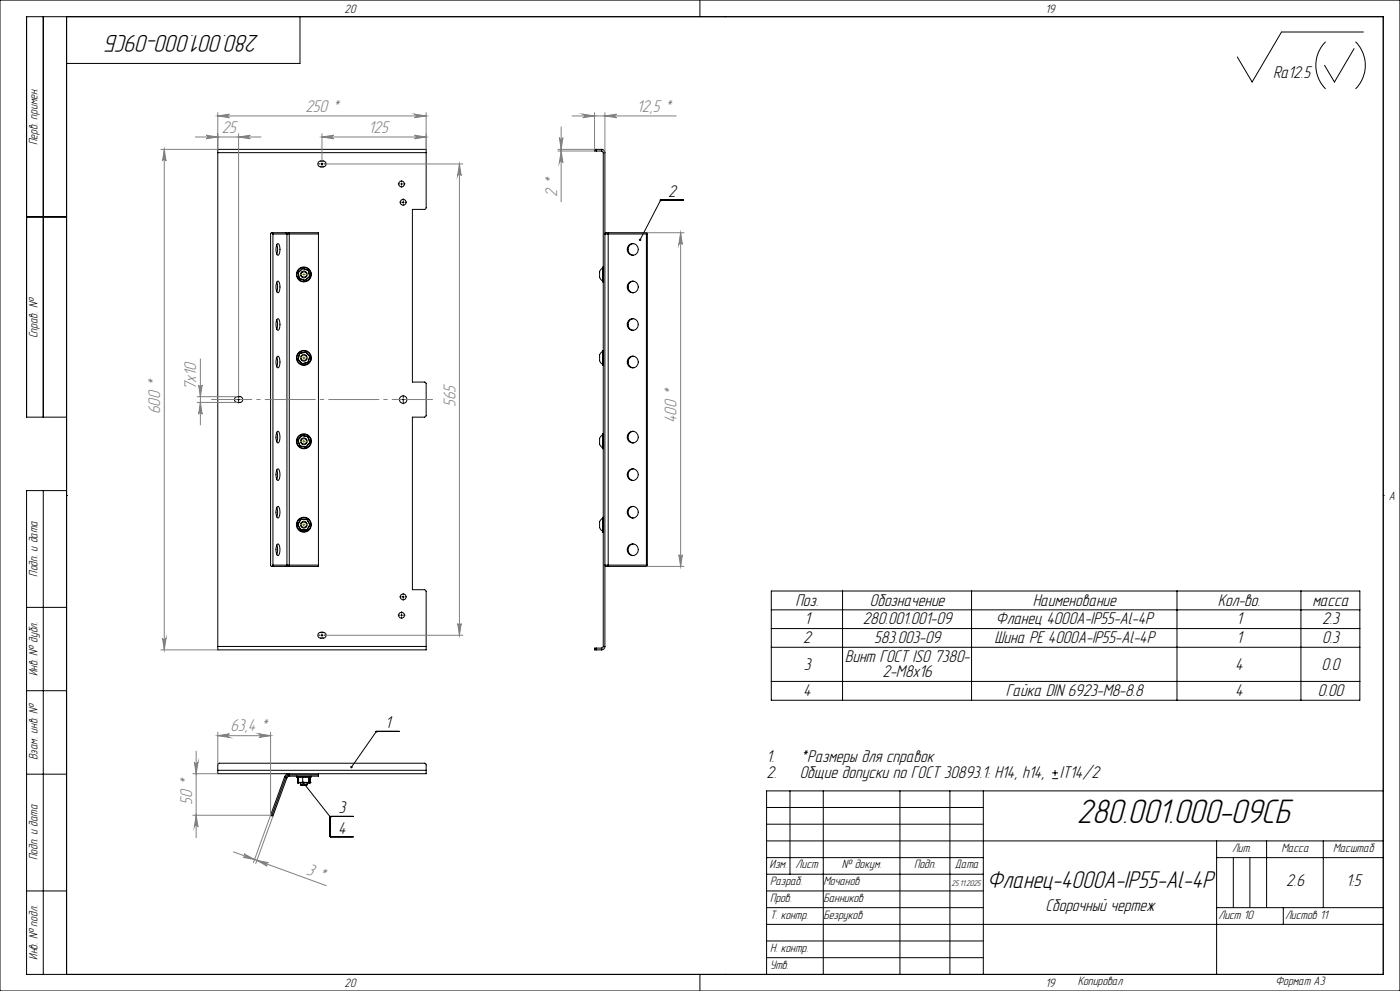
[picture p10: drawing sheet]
<svg xmlns="http://www.w3.org/2000/svg" width="420mm" height="297mm" viewBox="0 0 420 297" stroke-linecap="round" stroke-linejoin="round" font-family="sans-serif">
<g fill="none" stroke="#000" stroke-width=".3">
<path d="M0 0h420v297h-420zM13 5v120M20 5v287M90 5v14h-70M210 0v5M217.5 5h.1M397.7 12.5a10 10 0 0 0 0 14.1M406.2 14.6l-5.9 10-2.9-5M406.6 12.5a10 10 0 0 1 0 14.1M409 9.6h-24.5l-8.9 15-4.4-7.5M65.3 45.8v-1h62.5v1M65.3 45.8h62.5"/>
<path d="M65.3 45.8v147.9M95.6 48.5l1.4-.2a.88 .88 0 0 1 .8 .8 .88 .88 0 0 1-.8 .9 1.33 1.33 0 0 1-1.5-.4l-.1-.6zM96.3 49.1h.5M96.6 48.9v.5M120.2 55.1h.5M120.5 54.9v.5M127.8 45.8v16.6l-.4 .4h-3.7v51.7h3.7l.4 .5v9.7l-.4 .3h-3.7v51.7h3.7l.4 .4v16.6M178.9 44.8h-.5v.5h.5M178.9 44.8h1.6M178.9 44.8v.5M178.9 45.3h1.6M180.5 44.8a.96 .96 0 0 1 1 1"/>
<path d="M180.5 45.3l.5 .5M180.5 44.8v.5M181 45.8h.5M181 45.8v147.9M181.5 45.8v147.9M198.1 60h7M8 65h12M81.5 69.7l-.3 .4v99.3l.3 .4M81.5 69.7l.4 .4M81.5 69.7h4.2M81.9 70.1v99.3M81.9 70.1h4.2"/>
<path d="M83 73.3v.1a4.1 4.1 0 0 1 0 2.8M83.1 73.2l.2-.1a1.26 1.26 0 0 1 .7 1.7 1.26 1.26 0 0 1-.7 1.6 3.4 3.4 0 0 1-.2-3.2zM85.7 69.7l.4 .4M85.7 69.7h1.1M86.1 70.1h.7M86.1 70.1v99.3M86.8 69.7v.4M86.8 69.7h8.7v.4M86.8 70.1h8.7M86.8 70.1v99.3M95.5 70.1v99.3M120.7 60.6h.5"/>
<path d="M121 60.4v.5M182.5 70.1h11.4M182.5 70.1v99.3M182.6 69.7l-.1 .4M182.6 69.7l-.9 .1-.2 .3h1M182.6 69.7h11.5M190 73a1.76 1.76 0 0 0-1.5 1.8 1.76 1.76 0 0 0 1.5 1.7M193.9 70.1v99.3M194.1 69.7l-.2 .4M194.1 69.7v100.1M198.1 60.2h.1M198.1 60.2l-6.1 11.7"/>
<path d="M83 84.6a4.1 4.1 0 0 1 0 2.8M83 95.8v.1a4.1 4.1 0 0 1 0 2.8M83.1 95.7l.2-.1a1.26 1.26 0 0 1 .7 1.7 1.26 1.26 0 0 1-.7 1.7 3.4 3.4 0 0 1-.2-3.3zM83.1 84.4l.2-.1a1.26 1.26 0 0 1 .7 1.7 1.26 1.26 0 0 1-.7 1.7 3.4 3.4 0 0 1-.2-3.3zM89.4 81.7l.3 1.8M89.4 81.7h.1M89.5 81.7l.3 1.7M89.7 83.5l1.8 .6M89.8 83.4l-.1 .1M89.8 83.4l1.7 .6M90.8 80.5l-1.3 1.2M90.8 80.5l1.7 .6"/>
<path d="M90.8 80.4v.1M90.8 80.4l1.8 .6M90.8 80.4l-1.4 1.3M91.5 84v.1M92.5 81.1l.4 1.7M92.6 81l-.1 .1M92.6 81l.4 1.9M92.9 82.8l.1 .1M92.9 82.8l-1.4 1.2M93 82.9l-1.5 1.2M180.8 80.3a2.57 2.57 0 0 0 0 4M181 80v4.5"/>
<path d="M190 84.3a1.74 1.74 0 0 0-1.5 1.7 1.74 1.74 0 0 0 1.5 1.7M190 95.5a1.76 1.76 0 0 0-1.5 1.7 1.76 1.76 0 0 0 1.5 1.8M70.4 119.3a1.33 1.33 0 0 1 1.4-.5 1.33 1.33 0 0 1 1 1.1 .79 .79 0 0 1-.8 .7l-1.3-.2-.4-.5zM71.3 119.8h.5M71.6 119.5v.5M83 107.1a4.1 4.1 0 0 1 0 2.8M83.3 106.8a1.35 1.35 0 0 1 .7 1.7 1.26 1.26 0 0 1-.7 1.7 3.4 3.4 0 0 1 0-3.4zM89.3 107.7l1.3 1.3M89.4 107.6l-.1 .1M89.4 107.6l1.2 1.4M89.9 105.9h.1M89.9 105.9l-.6 1.8"/>
<path d="M90 105.9l-.6 1.7M90.6 109h.1M91.7 105.5l-1.7 .4M91.7 105.5l1.2 1.4M91.7 105.5l-1.8 .4M91.7 105.5h.1M91.7 105.5l1.3 1.4M92.4 108.6v.1M92.4 108.6l-1.8 .4M92.4 108.7l-1.8 .3M92.9 106.9h.1M92.9 106.9l-.5 1.7"/>
<path d="M93 106.9l-.6 1.8M120.7 119.8h.5M121 119.5v.5M180.8 105.2l-.1 .1a2.58 2.58 0 0 0 .1 4M181 105v4.5M190 106.7a1.76 1.76 0 0 0-1.5 1.8 1.76 1.76 0 0 0 1.5 1.7M20 125h-12v-120h407v287h-407v-145h12M83 129.6a4.1 4.1 0 0 1 0 2.8M83.1 129.4l.2-.1a1.35 1.35 0 0 1 .7 1.7 1.33 1.33 0 0 1-.7 1.7 3.4 3.4 0 0 1-.2-3.3zM89.3 131.9l.7 1.8M89.3 131.9h.1M89.4 131.9l.6 1.7"/>
<path d="M90 133.7l1.8 .3M90 133.6v.1M90 133.6l1.8 .3M90.5 130.5l-1.2 1.4M90.5 130.5l.1 .1M90.5 130.5l1.9 .3M90.6 130.6l-1.2 1.3M90.6 130.6l1.7 .3M91.8 133.9v.1M92.3 130.9l.6 1.7M92.4 130.8l-.1 .1M92.4 130.8l.6 1.8"/>
<path d="M92.9 132.6l-1.1 1.3M92.9 132.6h.1M93 132.6l-1.2 1.4M180.8 130.2a2.6 2.6 0 0 0 0 4.1M181 130v4.5M190 129.3a1.76 1.76 0 0 0-1.5 1.7 1.76 1.76 0 0 0 1.5 1.7M13 147v145M20 148.5h.1M83 152.1a4 4 0 0 1 0 2.8M83 140.8v.1a4 4 0 0 1 0 2.8M83.1 151.9l.2-.1a1.33 1.33 0 0 1 .7 1.7 1.35 1.35 0 0 1-.7 1.7 3.5 3.5 0 0 1-.2-3.3zM83.1 140.7l.2-.2a1.33 1.33 0 0 1 .7 1.7 1.35 1.35 0 0 1-.7 1.8 3.4 3.4 0 0 1-.2-3.3z"/>
<path d="M89.3 157.2h.1M89.3 157.2l.9 1.7M89.4 157.2l.8 1.6M90.2 158.9h1.9M90.2 155.6l.1 .1M90.2 155.6h1.9M90.2 158.8h1.8M90.2 158.8v.1M90.2 155.6l-.9 1.6M90.3 155.7h1.8M90.3 155.7l-.9 1.5M92 158.8l.1 .1"/>
<path d="M92.1 155.7l.9 1.6M92.1 155.6v.1M92.1 155.6l.9 1.7M93 157.3l-1 1.5M93 157.3h.1M93 157.3l-.9 1.6M180.8 155.3l-.1 .1a2.59 2.59 0 0 0 .1 3.9M181 155v4.5M190 151.8a1.76 1.76 0 0 0-1.5 1.7 1.76 1.76 0 0 0 1.5 1.8M190 140.5a1.76 1.76 0 0 0-1.5 1.8 1.76 1.76 0 0 0 1.5 1.7M415 148.5h.1M81.5 169.8h4.2"/>
<path d="M81.9 169.4l-.4 .4M81.9 169.4h4.2M83 163.3v.1a4.1 4.1 0 0 1 0 2.8M83.3 163.1a1.26 1.26 0 0 1 .7 1.6 1.35 1.35 0 0 1-.7 1.8 3.4 3.4 0 0 1 0-3.4zM85.7 169.8h1.1M86.1 169.4l-.4 .4M86.1 169.4h.7M86.8 169.4v.4M86.8 169.4h8.7M95.5 169.4v.4h-8.7M120.7 178.9h.5M121 178.6v.5"/>
<path d="M182.5 169.4l.1 .4M182.5 169.4h-1l.3 .4h.8M182.5 169.4h11.4M182.6 169.8h11.5M190 163a1.76 1.76 0 0 0-1.5 1.8 1.76 1.76 0 0 0 1.5 1.7M193.9 169.4l.2 .4M231.4 177.1h176.6v32.8h-176.6zM252.8 177.1v32.8M291.5 177.1v32.8M353.1 177.1v32.8M390.3 177.1v32.8M8 182h12"/>
<path d="M65.3 193.7v1.1h62.5v-1.1M65.3 193.7h62.5M95.6 189.7l1.4-.2a.86 .86 0 0 1 .8 .9 .86 .86 0 0 1-.8 .8h-.8a.86 .86 0 0 1-.8-.5 .86 .86 0 0 1 .2-1zM96.3 190.4h.5M96.6 190.1v.5M120.2 184.4h.5M120.5 184.1v.5M178.9 194.2h-.5v.6h.5M178.9 194.8h1.6M178.9 194.2v.6M178.9 194.2h1.6M180.5 194.2v.6"/>
<path d="M181 193.7l-.5 .5M181 193.7h.5M181.5 193.7a1.02 1.02 0 0 1-1 1.1M231.4 182.8h176.6M231.4 188.4h176.6M231.4 194h176.6M8 207h12M112.8 219.4h.1M112.8 219.2h7M112.8 219.4l-7.4 10.5M231.4 204.2h176.6M8 232h12"/>
<path d="M65.3 230.9v-1.7l.5-.5h61.6l.4 .5v1.7M65.3 230.9v1h62.5v-1M65.3 230.9h62.5M85.4 232.9l.3 .1M85.4 232.9l-4.2 11.4 .3 .2M85.7 233l.4 .1M85.7 233l-4.2 11.5M86.1 233.1l-4.2 11.5-.4-.1M86.8 232.2v-.2a1.11 1.11 0 0 0-1.4 .9M86.8 232.2l-.7 .2-.4 .6M86.8 232.2v.4M86.8 232.6l-.7 .5"/>
<path d="M86.8 232.2h8.7M88.9 232.8l.2 .1h4.1l.2-.1M88.9 232.8h4.5M89.1 232.6l-.2 .2M89.3 232.9v1.6M89.3 234.5l3.7 .1M89.3 234.5h3.7M89.3 234.5h.1M89.3 234.5l.1 .1M89.4 232.9l.1 1.7M90.2 235.2h1.9M90.2 235.2l.1 .2h1.7l.1-.2"/>
<path d="M90.2 234.6v.6M90.8 232.9v1.7M91 234.6l8.1 10.3M92.1 234.6v.6M92.6 232.9l-.1 1.7M92.9 234.6h.1M93 232.9l-.1 1.7M93 232.9v1.6M93 234.5h.1M93 234.5l-.1 .1M93.2 232.6l.2 .2M95.5 231.9v.3"/>
<path d="M95.5 232.2v.4h-8.7M237 237v25M247 237v55M270 237v55M285 237v55M295 237v55M315.7 233.4h1.7M315.7 231.6h1.7M316.5 230.8v1.7M415 237h-185v55M99.1 244.9h.1M106 244.7h-6.9v6.1h6.9"/>
<path d="M230 242h65M230 247h65M230 252h185M230 257h65M365 252v40M365 257h50M370 257v15M375 257v15M380 252v20M397 252v20M8 267h12M230 267h65"/>
<path d="M230 272h65M230 277h185M230 262h65M365 272h50M385 272v5M210 292v5M217.5 292h.1M230 282h65M230 287h65"/>
<circle cx="120.5" cy="55.1" r=".87"/>
<circle cx="121" cy="60.6" r=".88"/>
<circle cx="189.8" cy="74.7" r="1.7"/>
<circle cx="91.1" cy="82.3" r="2.25"/>
<circle cx="91.2" cy="82.3" r=".99"/>
<circle cx="91.2" cy="82.3" r="2.09"/>
<circle cx="91.2" cy="82.3" r=".82"/>
<circle cx="189.8" cy="97.2" r="1.7"/>
<circle cx="189.8" cy="86" r="1.7"/>
<circle cx="91.1" cy="107.3" r="1"/>
<circle cx="91.2" cy="107.3" r="2.24"/>
<circle cx="91.2" cy="107.3" r=".82"/>
<circle cx="91.2" cy="107.3" r="2.08"/>
<circle cx="121" cy="119.8" r="1.13"/>
<circle cx="189.8" cy="108.5" r="1.7"/>
<circle cx="91.2" cy="132.3" r=".99"/>
<circle cx="91.2" cy="132.3" r="2.25"/>
<circle cx="91.2" cy="132.2" r=".83"/>
<circle cx="91.2" cy="132.2" r="2.08"/>
<circle cx="189.8" cy="131" r="1.69"/>
<circle cx="91.2" cy="157.3" r="2.08"/>
<circle cx="91.2" cy="157.3" r="2.24"/>
<circle cx="91.2" cy="157.2" r=".83"/>
<circle cx="91.2" cy="157.3" r="1"/>
<circle cx="189.8" cy="153.5" r="1.69"/>
<circle cx="189.8" cy="142.2" r="1.69"/>
<circle cx="121" cy="178.9" r=".88"/>
<circle cx="189.8" cy="164.7" r="1.69"/>
<circle cx="120.5" cy="184.4" r=".87"/>
</g>
<g fill="none" stroke="#808080" stroke-width=".3">
<path d="M65.3 34.7l3.5-.5a.53 .53 0 0 0-.5 .5 .53 .53 0 0 0 .5 .6zM65.3 33.8v10.9M65.3 34.7h62.5M124.4 34.2l3.4 .5-3.4 .6a.53 .53 0 0 0 .5-.6 .53 .53 0 0 0-.5-.5zM127.8 33.8v10.9M168.3 38v22.5M171.6 34.7h31.2M174.8 34.2l3.6 .5-3.6 .6a.53 .53 0 0 0 .6-.6 .53 .53 0 0 0-.6-.5zM178.4 33.8v10.9M181.5 34.7l3.5-.5a.53 .53 0 0 0-.5 .5 .53 .53 0 0 0 .5 .6zM181.5 33.8v12M48.3 44.8h17"/>
<path d="M49.3 44.8l.5 3.5a.53 .53 0 0 0-.5-.5 .53 .53 0 0 0-.5 .5zM49.3 44.8v150M58.6 41.1h19.7M61.8 40.5l3.5 .6-3.5 .5a.53 .53 0 0 0 .5-.5 .53 .53 0 0 0-.5-.6zM71.6 41.1l3.5-.6a.53 .53 0 0 0-.5 .6 .53 .53 0 0 0 .5 .5zM71.6 40.1v78.5M96.6 41.1l3.5-.6a.53 .53 0 0 0-.5 .6 .53 .53 0 0 0 .5 .5zM96.6 40.1v7.9M96.6 41.1h31.2M97.7 49.1h41.2M124.4 40.5l3.4 .6-3.4 .5a.53 .53 0 0 0 .5-.5 .53 .53 0 0 0-.5-.6zM137.8 49.1l.6 3.5a.53 .53 0 0 0-.6-.5 .53 .53 0 0 0-.5 .5z"/>
<path d="M137.8 49.1v141.3M167.4 44.8h10.9M167.4 45.3h10.9M167.8 41.2a.53 .53 0 0 0 .5 .6 .53 .53 0 0 0 .6-.6l-.6 3.6zM168.3 45.3l.6 3.5a.53 .53 0 0 0-.6-.6 .53 .53 0 0 0-.5 .6zM194.1 69.7h11.1M204.2 69.7l.5 3.6a.53 .53 0 0 0-.5-.6 .53 .53 0 0 0-.5 .6zM204.2 69.7v100.1M59.1 118.9h12.1M59.6 115.4a.53 .53 0 0 0 .5 .5 .53 .53 0 0 0 .5-.5l-.5 3.5zM60.1 107.6v19.7M59.1 120.6h12.1"/>
<path d="M60.1 120.6l.5 3.5a.53 .53 0 0 0-.5-.5 .53 .53 0 0 0-.5 .5zM194.1 169.8h11.1M203.7 166.3a.53 .53 0 0 0 .5 .5 .53 .53 0 0 0 .5-.5l-.5 3.5zM48.3 194.8h17M48.8 191.2a.53 .53 0 0 0 .5 .6 .53 .53 0 0 0 .5-.6l-.5 3.6zM97.7 190.4h41.2M137.3 186.9a.53 .53 0 0 0 .5 .5 .53 .53 0 0 0 .6-.5l-.6 3.5zM65.3 219.5v9.7M77.7 219.9l3.5 .6-3.5 .5a.55 .55 0 0 0 .5-.5 .55 .55 0 0 0-.5-.6zM81.2 219.5v24.8M57.9 231.9h7.4M58.3 228.4a.55 .55 0 0 0 .6 .5 .55 .55 0 0 0 .5-.5l-.6 3.5z"/>
<path d="M58.8 225.1v26M65.3 220.5l3.5-.6a.55 .55 0 0 0-.5 .6 .55 .55 0 0 0 .5 .5zM65.3 220.5h15.9M57.9 244.3h23.3M58.8 244.3l.6 3.5a.55 .55 0 0 0-.5-.5 .55 .55 0 0 0-.6 .5zM70 255.3l27.9 10.1M73.2 255.9l3.2 1.7-3.5-.7a.54 .54 0 0 0 .7-.3 .54 .54 0 0 0-.4-.7zM77 257.8l3.5 .7a.55 .55 0 0 0-.6 .4 .55 .55 0 0 0 .3 .7zM81.2 244.3l-5.2 14.2M81.9 244.6l-5.2 14.2"/>
</g>
<g fill="none" stroke="#000" stroke-width=".3" stroke-dasharray="15.2 1.3 1.3 1.3" stroke-linecap="butt">
<path d="M96.1 49.1h-.6M96.6 48.6v-.6M96.6 49.6v.6M97.1 49.1h.6M120 55.1h-.6M120.5 54.6v-.6M120.5 55.6v.6M121 55.1h.6M120.5 60.6h-.6M121 60.1v-.6M121 61.1v.6M121.5 60.6h.6"/>
<path d="M71.1 119.7h-.6M71.6 119.2v-.6M72.1 119.7h.6M120.5 119.7h-.9M121 119.2v-.8M121.5 119.7h.9M71.6 120.2v.7M121 120.2v.9M120.5 178.9h-.6M121 178.4v-.7M121 179.4v.6M121.5 178.9h.6"/>
<path d="M96.1 190.4h-.6M96.6 189.9v-.7M96.6 190.9v.6M97.1 190.4h.6M120 184.4h-.6M120.5 183.9v-.7M120.5 184.9v.6M121 184.4h.6"/>
</g>
<g fill="none" stroke="#808000" stroke-width=".3" stroke-dasharray="15.2 1.3 1.3 1.3" stroke-linecap="butt">
<path d="M90.7 82.2h-.8M91.2 81.7v-.7M91.2 82.7v.8M91.7 82.2h.7M90.7 107.2h-.8M91.2 106.7v-.7M91.2 107.7v.8M91.7 107.2h.7M90.7 132.2h-.8M91.2 131.7v-.7M91.2 132.7v.8M91.7 132.2h.7"/>
<path d="M90.7 157.2h-.8M91.2 156.7v-.7M91.2 157.7v.8M91.7 157.2h.7"/>
</g>
<path d="M63.4 119.7h66.5" fill="none" stroke="#808080" stroke-width=".3" stroke-dasharray="15.2 1.3 1.3 1.3" stroke-dashoffset="2.9" stroke-linecap="butt"/>
<path d="M90.9 82.3h.5M91.2 82v.5M90.9 107.2h.5M91.2 107v.5M90.9 132.3h.5M91.2 132v.5M90.9 157.3h.5M91.2 157v.5" fill="none" stroke="#808000" stroke-width=".3"/>
<path d="M90.8 234.3a.38 .38 0 0 0 .2 .6 .38 .38 0 0 0 .4-.5 .38 .38 0 0 0-.6-.2l.2 .4zM105.2 229.6l-.1 .3 .1 .3 .2-.3-.2 .3a.36 .36 0 0 0 .6-.3 .36 .36 0 0 0-.6-.3zM191.8 71.6l-.1 .3 .2 .3 .1-.3-.1 .3a.35 .35 0 0 0 .5-.4 .35 .35 0 0 0-.6-.2z" fill="#000"/>
<g fill="#808080">
<path d="M77.7 219.9l3.5 .6-3.5 .5a.55 .55 0 0 0 .5-.5 .55 .55 0 0 0-.5-.6zM65.3 220.5l3.5-.6a.55 .55 0 0 0-.5 .6 .55 .55 0 0 0 .5 .5z"/>
<path d="M174.8 34.2l3.6 .5-3.6 .6a.53 .53 0 0 0 .6-.6 .53 .53 0 0 0-.6-.5zM181.5 34.7l3.5-.5a.53 .53 0 0 0-.5 .5 .53 .53 0 0 0 .5 .6z"/>
<path d="M96.6 41.1l3.5-.6a.53 .53 0 0 0-.5 .6 .53 .53 0 0 0 .5 .5zM124.4 40.5l3.4 .6-3.4 .5a.53 .53 0 0 0 .5-.5 .53 .53 0 0 0-.5-.6z"/>
<path d="M60.1 120.6l.5 3.5a.53 .53 0 0 0-.5-.5 .53 .53 0 0 0-.5 .5zM59.6 115.4a.53 .53 0 0 0 .5 .5 .53 .53 0 0 0 .5-.5l-.5 3.5zM58.8 244.3l.6 3.5a.55 .55 0 0 0-.5-.5 .55 .55 0 0 0-.6 .5zM58.3 228.4a.55 .55 0 0 0 .6 .5 .55 .55 0 0 0 .5-.5l-.6 3.5zM167.8 41.2a.53 .53 0 0 0 .5 .6 .53 .53 0 0 0 .6-.6l-.6 3.6zM168.3 45.3l.6 3.5a.53 .53 0 0 0-.6-.6 .53 .53 0 0 0-.5 .6z"/>
<path d="M49.3 44.8l.5 3.5a.53 .53 0 0 0-.5-.5 .53 .53 0 0 0-.5 .5zM48.8 191.2a.53 .53 0 0 0 .5 .6 .53 .53 0 0 0 .5-.6l-.5 3.6zM137.8 49.1l.6 3.5a.53 .53 0 0 0-.6-.5 .53 .53 0 0 0-.5 .5zM137.3 186.9a.53 .53 0 0 0 .5 .5 .53 .53 0 0 0 .6-.5l-.6 3.5zM204.2 69.7l.5 3.6a.53 .53 0 0 0-.5-.6 .53 .53 0 0 0-.5 .6zM203.7 166.3a.53 .53 0 0 0 .5 .5 .53 .53 0 0 0 .5-.5l-.5 3.5z"/>
<path d="M73.2 255.9l3.2 1.7-3.5-.7a.54 .54 0 0 0 .7-.3 .54 .54 0 0 0-.4-.7zM77 257.8l3.5 .7a.55 .55 0 0 0-.6 .4 .55 .55 0 0 0 .3 .7z"/>
<path d="M65.3 34.7l3.5-.5a.53 .53 0 0 0-.5 .5 .53 .53 0 0 0 .5 .6zM124.4 34.2l3.4 .5-3.4 .6a.53 .53 0 0 0 .5-.6 .53 .53 0 0 0-.5-.5zM61.8 40.5l3.5 .6-3.5 .5a.53 .53 0 0 0 .5-.5 .53 .53 0 0 0-.5-.6zM71.6 41.1l3.5-.6a.53 .53 0 0 0-.5 .6 .53 .53 0 0 0 .5 .5z"/>
</g>
<text font-size="10.5" x="323.1" y="246.7">280.001.000-09СБ</text>
<g font-size="7.5">
<text x="77.8" y="10.4" transform="rotate(-180 77.8 10.4)">280.001.000-09СБ</text>
<text x="296.2" y="266.1">Фланец-4000А-IP55-Al-4P</text>
</g>
<g font-size="5.3">
<text x="381.9" y="23.3">Ra12.5</text>
<text x="200.5" y="59">2</text>
<text x="238.6" y="181.5">Поз.</text>
<text x="261" y="181.5">Обозначение</text>
<text x="309.8" y="181.5">Наименование</text>
<text x="365.3" y="181.5">Кол-во.</text>
<text x="393.7" y="181.5">масса</text>
<text x="241.4" y="187.1">1</text>
<text x="258.9" y="187.1">280.001.001-09</text>
<text x="298.8" y="187.1">Фланец 4000А-IP55-Al-4P</text>
<text x="371" y="187.1">1</text>
<text x="396.6" y="187.1">2.3</text>
<text x="241" y="192.7">2</text>
<text x="262.3" y="192.7">583.003-09</text>
<text x="298.3" y="192.7">Шина PE 4000А-IP55-Al-4P</text>
<text x="371" y="192.7">1</text>
<text x="396.6" y="192.7">0.3</text>
<text x="241.1" y="200.7">3</text>
<text x="253.5" y="198.4">Винт ГОСТ ISO 7380-</text>
<text x="264.8" y="203">2-М8х16</text>
<text x="370.6" y="200.7">4</text>
<text x="396.5" y="200.7">0.0</text>
<text x="241" y="208.6">4</text>
<text x="301.8" y="208.6">Гайка DIN 6923-M8-8.8</text>
<text x="370.6" y="208.6">4</text>
<text x="395.4" y="208.6">0.00</text>
<text x="115.6" y="218.2">1</text>
<text x="229.9" y="228.5">1.</text>
<text x="229.9" y="233.1">2.</text>
<text x="239.9" y="233.1">Общие допуски по ГОСТ 30893.1: H14, h14,</text>
<text x="239.9" y="228.5">*Размеры для справок</text>
<text x="318" y="233.1">IT14/2</text>
<text x="101.6" y="243.8">3</text>
<text x="101.5" y="249.9">4</text>
<text x="385.8" y="265.6">2.6</text>
<text x="403.9" y="265.6">1:5</text>
<text x="313.6" y="272.9">Сборочный чертеж</text>
</g>
<g font-size="5.3" fill="#808080">
<text x="91.6" y="33.5">250 *</text>
<text x="191.1" y="33.5">12,5 *</text>
<text x="66.5" y="39.8">25</text>
<text x="110.6" y="39.8">125</text>
<text x="167.1" y="59.1" transform="rotate(-90 167.1 59.1)">2 *</text>
<text x="58.9" y="116.9" transform="rotate(-90 58.9 116.9)">7х10</text>
<text x="48.1" y="124.1" transform="rotate(-90 48.1 124.1)">600 *</text>
<text x="136.6" y="122" transform="rotate(-90 136.6 122)">565</text>
<text x="203" y="126.9" transform="rotate(-90 203 126.9)">400 *</text>
<text x="69.1" y="219.2">63,4 *</text>
<text x="57.6" y="241.3" transform="rotate(-90 57.6 241.3)">50 *</text>
<text x="91.7" y="261.8" transform="rotate(20 91.7 261.8)">3 *</text>
</g>
<g font-size="3.8">
<text x="103.4" y="3.8">20</text>
<text x="313.7" y="3.8">19</text>
<text x="11.3" y="43.5" transform="rotate(-90 11.3 43.5)">Перв. примен.</text>
<text x="11.3" y="101.4" transform="rotate(-90 11.3 101.4)">Справ. №</text>
<text x="416.6" y="149.8">A</text>
<text x="11.3" y="172.8" transform="rotate(-90 11.3 172.8)">Подп. и дата</text>
<text x="11.3" y="202.7" transform="rotate(-90 11.3 202.7)">Инв. № дубл.</text>
<text x="11.3" y="227.8" transform="rotate(-90 11.3 227.8)">Взам. инв. №</text>
<text x="11.3" y="257.8" transform="rotate(-90 11.3 257.8)">Подп. и дата</text>
<text x="369.6" y="255.2">Лит.</text>
<text x="384.4" y="255.2">Масса</text>
<text x="399.9" y="255.2">Масштаб</text>
<text x="230.9" y="260.2">Изм.</text>
<text x="238.7" y="260.2">Лист</text>
<text x="252.6" y="260.2">№ докум.</text>
<text x="274.2" y="260.2">Подп.</text>
<text x="286.5" y="260.2">Дата</text>
<text x="231" y="265.3">Разраб.</text>
<text x="247" y="265.4">Мочанов</text>
<text x="231" y="275.3">Т. контр.</text>
<text x="231" y="270.3">Пров.</text>
<text x="247" y="275.3">Безруков</text>
<text x="247" y="270.4">Банников</text>
<text x="365.5" y="275.3">Лист 10</text>
<text x="385.5" y="275.3">Листов 11</text>
<text x="11.3" y="287.7" transform="rotate(-90 11.3 287.7)">Инв. № подл.</text>
<text x="231" y="285.3">Н. контр.</text>
<text x="231" y="290.3">Утв.</text>
<text x="103.4" y="295.8">20</text>
<text x="313.7" y="295.8">19</text>
<text x="323.3" y="295.2">Копировал</text>
<text x="382.7" y="295.2">Формат А3</text>
</g>
<text font-size="2.6" x="285.4" y="265.5">25.11.2025</text>
</svg>
